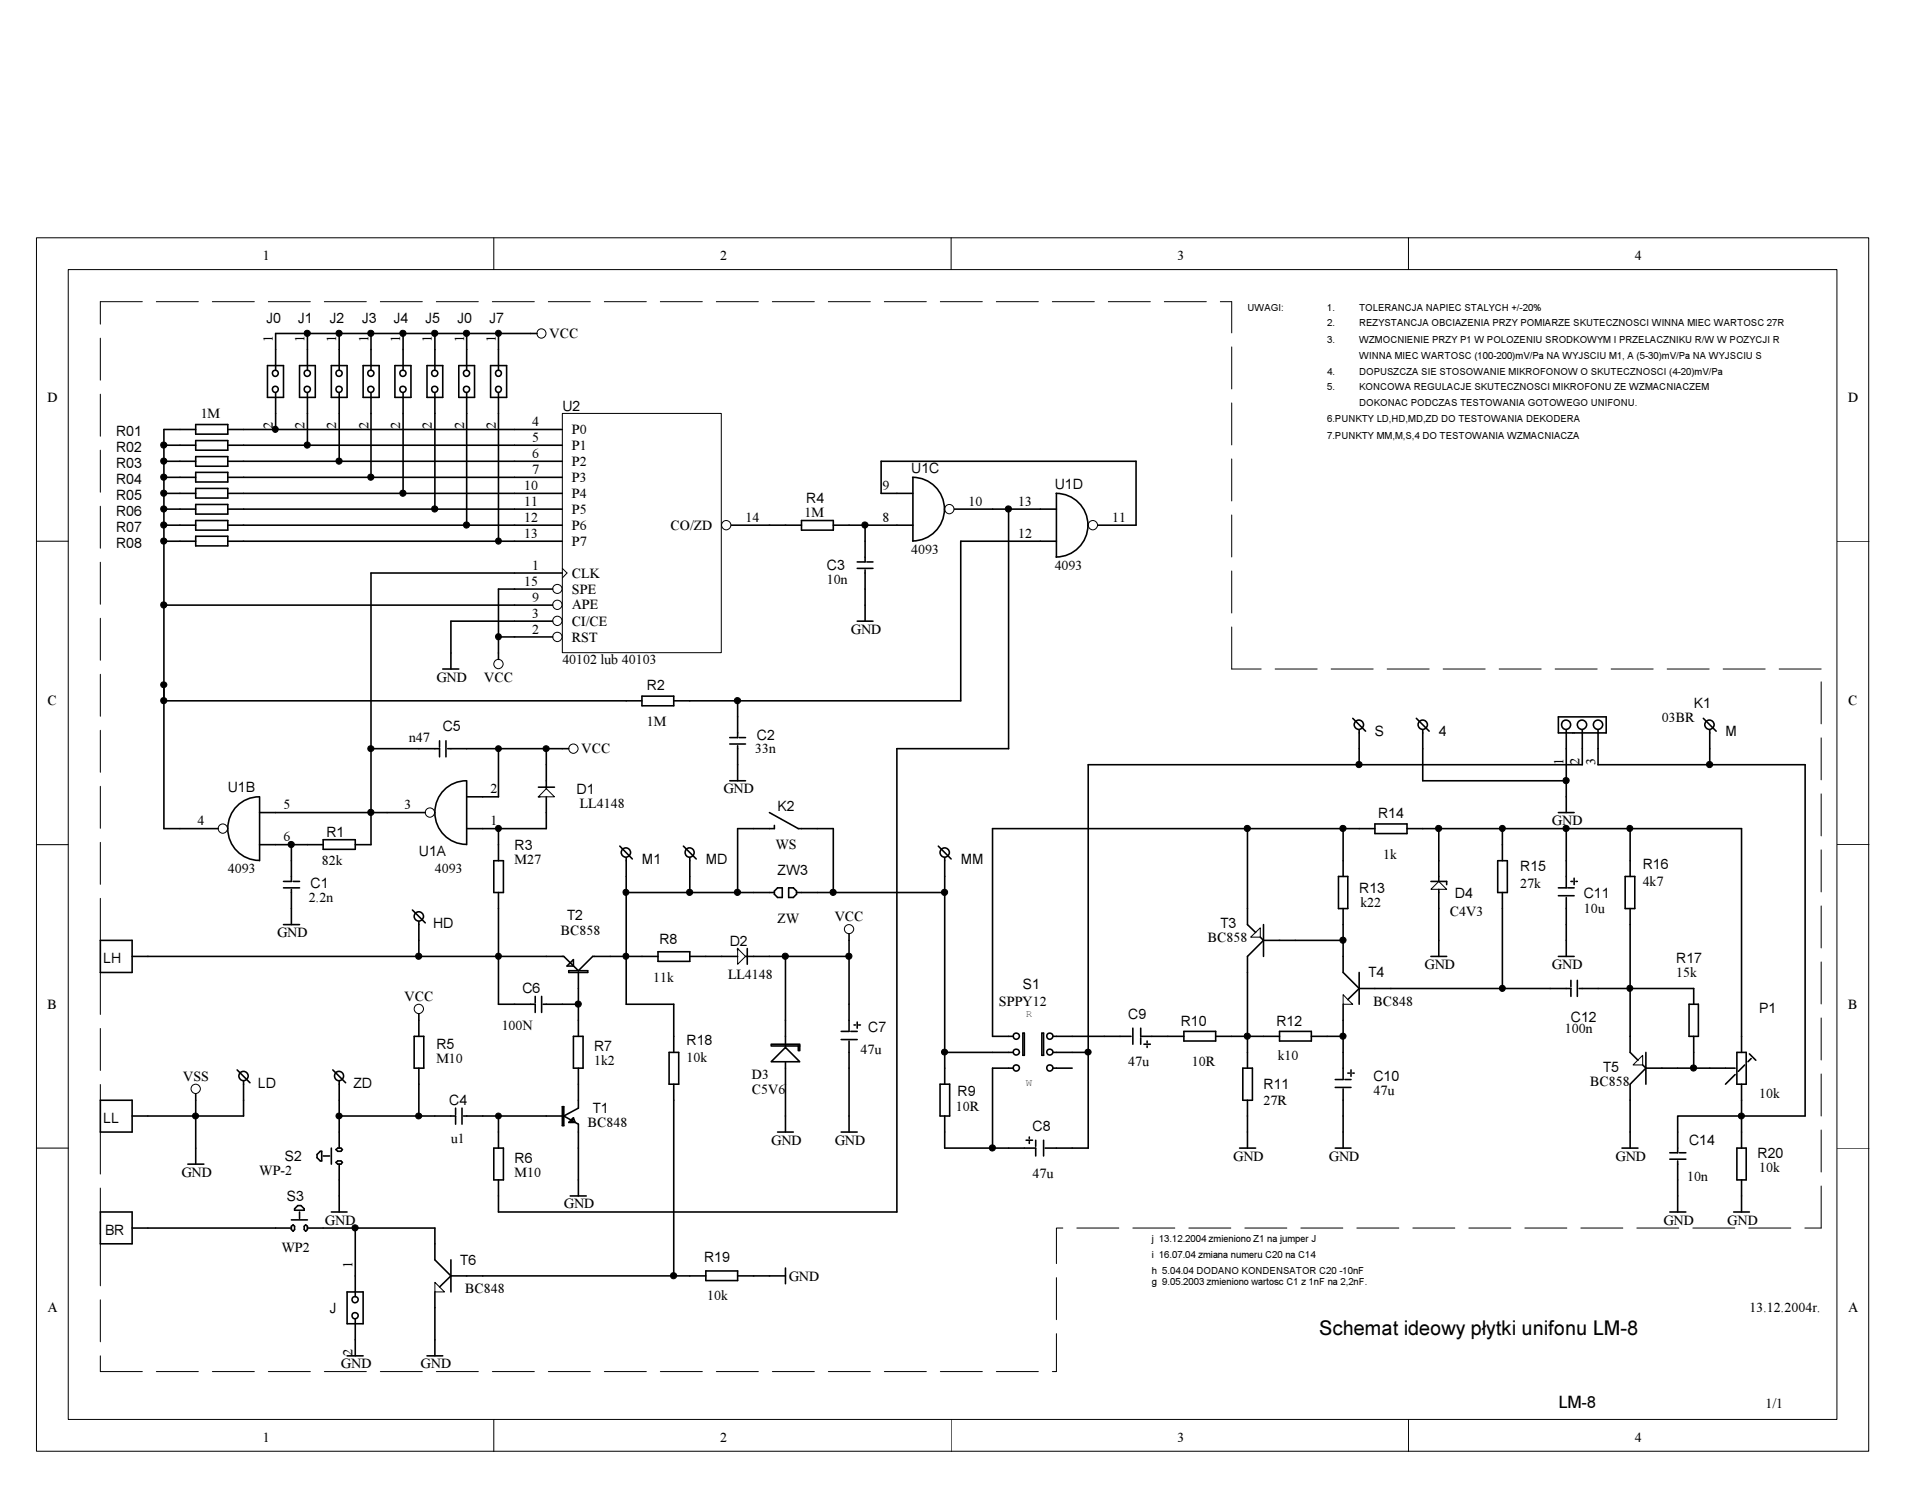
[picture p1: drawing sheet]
<svg xmlns="http://www.w3.org/2000/svg" width="279mm" height="216mm" viewBox="0 0 279 216" stroke-linecap="round" stroke-linejoin="round" font-family="sans-serif">
<g fill="none" stroke="#000" stroke-width=".15">
<path d="M5.3 34.5h265.9v176.1h-265.9zM9.9 39.1h256.7v166.9h-256.7zM71.7 34.5v4.6M138 34.5v4.6M204.4 34.5v4.6M5.3 78.5h4.6M266.7 78.5h4.6M5.3 122.6h4.6M266.7 122.6h4.6M5.3 166.6h4.6M266.7 166.6h4.6M71.7 206v4.6"/>
<path d="M138 206v4.6M204.4 206v4.6"/>
<circle cx="44.6" cy="48.4" r=".45"/>
<circle cx="49.2" cy="48.4" r=".45"/>
<circle cx="53.8" cy="48.4" r=".45"/>
<circle cx="58.5" cy="48.4" r=".45"/>
<circle cx="63.1" cy="48.4" r=".45"/>
<circle cx="67.7" cy="48.4" r=".45"/>
<circle cx="72.3" cy="48.4" r=".44"/>
<circle cx="23.8" cy="69.2" r=".45"/>
<circle cx="23.8" cy="66.9" r=".45"/>
<circle cx="23.8" cy="76.2" r=".45"/>
<circle cx="23.8" cy="64.6" r=".45"/>
<circle cx="23.8" cy="71.6" r=".45"/>
<circle cx="23.8" cy="78.5" r=".45"/>
<circle cx="23.8" cy="73.8" r=".45"/>
<circle cx="39.9" cy="62.3" r=".44"/>
<circle cx="44.6" cy="64.6" r=".45"/>
<circle cx="49.2" cy="66.9" r=".45"/>
<circle cx="53.8" cy="69.2" r=".45"/>
<circle cx="58.5" cy="71.6" r=".45"/>
<circle cx="63.1" cy="73.8" r=".45"/>
<circle cx="67.7" cy="76.2" r=".45"/>
<circle cx="72.3" cy="78.5" r=".44"/>
<circle cx="125.5" cy="76.2" r=".45"/>
<circle cx="146.4" cy="73.8" r=".45"/>
<circle cx="23.8" cy="87.8" r=".45"/>
<circle cx="72.3" cy="92.4" r=".44"/>
<circle cx="23.8" cy="101.7" r=".45"/>
<circle cx="53.8" cy="117.9" r=".45"/>
<circle cx="53.8" cy="108.6" r=".44"/>
<circle cx="72.3" cy="108.6" r=".43"/>
<circle cx="79.3" cy="108.6" r=".44"/>
<circle cx="107" cy="101.7" r=".45"/>
<circle cx="197.2" cy="110.9" r=".45"/>
<circle cx="227.3" cy="113.3" r=".45"/>
<circle cx="248.1" cy="110.9" r=".45"/>
<circle cx="42.3" cy="122.5" r=".45"/>
<circle cx="60.8" cy="138.7" r=".45"/>
<circle cx="72.3" cy="138.7" r=".44"/>
<circle cx="72.3" cy="120.2" r=".44"/>
<circle cx="90.8" cy="138.7" r=".44"/>
<circle cx="90.8" cy="129.5" r=".44"/>
<circle cx="100.1" cy="129.5" r=".45"/>
<circle cx="107" cy="129.5" r=".45"/>
<circle cx="114" cy="138.7" r=".45"/>
<circle cx="120.9" cy="129.5" r=".45"/>
<circle cx="123.2" cy="138.7" r=".45"/>
<circle cx="137.1" cy="129.5" r=".45"/>
<circle cx="181" cy="120.2" r=".45"/>
<circle cx="194.9" cy="136.4" r=".45"/>
<circle cx="194.9" cy="120.2" r=".45"/>
<circle cx="208.8" cy="120.2" r=".45"/>
<circle cx="218" cy="120.2" r=".44"/>
<circle cx="227.3" cy="120.2" r=".45"/>
<circle cx="236.5" cy="120.2" r=".44"/>
<circle cx="83.9" cy="145.7" r=".45"/>
<circle cx="137.1" cy="152.6" r=".44"/>
<circle cx="157.9" cy="152.6" r=".44"/>
<circle cx="181" cy="150.3" r=".45"/>
<circle cx="194.9" cy="150.3" r=".45"/>
<circle cx="218" cy="143.4" r=".44"/>
<circle cx="236.5" cy="143.4" r=".44"/>
<circle cx="245.8" cy="155" r=".45"/>
<circle cx="28.4" cy="161.9" r=".44"/>
<circle cx="51.5" cy="178.2" r=".45"/>
<circle cx="72.3" cy="161.9" r=".43"/>
<circle cx="144" cy="166.6" r=".45"/>
<circle cx="252.8" cy="161.9" r=".44"/>
<circle cx="97.8" cy="185.1" r=".45"/>
</g>
<g fill="none" stroke="#000" stroke-width=".23">
<path d="M40 60v2.3M44.6 48.4v2.3M44.6 60v4.6M49.2 48.4v2.3M49.2 60v6.9M53.8 48.4v2.3M53.8 60v9.3M58.5 48.4v2.3M58.5 60v11.6M63.1 48.4v2.3M63.1 60v13.9M67.7 48.4v2.3"/>
<path d="M67.7 60v16.2M72.3 48.4v2.3M72.3 60v18.5M77 48.4h-37v2.3M23.8 64.6h2.3M23.8 66.9h2.3M23.8 69.3h2.3M23.8 71.6h2.3M23.8 73.9h2.3M23.8 76.2h2.3M23.8 78.5h2.3M28.4 62.3h-4.6v57.9h2.3"/>
<path d="M28.4 61.6h4.7v1.4h-4.7zM33.1 62.3h41.6M35.3 64.6h39.4M35.3 66.9h39.4M35.3 69.3h39.4M35.3 71.6h39.4M35.3 73.9h39.4M35.3 76.2h39.4M35.3 78.5h39.4M111.7 76.2h4.6M116.3 75.5h4.6v1.4h-4.6zM120.9 76.2h9.3"/>
<path d="M125.6 76.2v2.3M130.2 71.6h-2.3v-4.7h37v9.3M144.1 73.9h6.9M146.4 73.9v34.7h-16.2v67.3h-57.9v-4.7M151 78.5h-11.6v23.2h-41.6M23.8 87.8h50.9M72.3 92.4h2.4M74.7 83.1h-20.9v39.5h-2.2M74.7 85.5h-2.4v9.2M74.7 90.1h-9.3v4.6M125.6 85.5v2.3M23.8 101.7h69.4"/>
<path d="M40 117.9h16.2M53.8 108.6h10v1.2M63.8 107.5v.9M64.7 107.5v2.3M65 108.6h16.6M72.3 108.6v7h-2.2M79.3 117.9v2.3h-9.2M79.3 108.6v2.4M93.2 101h4.6v1.4h-4.6zM107.1 101.7v2.3M197.3 108.6v2.4M206.5 108.6v4.7h20.8"/>
<path d="M226.2 104h6.9v2.3h-6.9zM227.3 105.9v9.7M229.7 105.9v5.1h-71.8v55.6h-2.3M231.9 105.9v5.1h30.1v50.9h-9.2M248.2 108.6v2.4M21.5 138.8h57.8M40 122.6h6.9M42.3 122.6v2.3M46.9 121.8h4.7v1.4h-4.7zM60.8 136.4v2.4M71.7 124.9h1.4v4.6h-1.4zM72.3 138.8v6.9h5.4v1.2"/>
<path d="M72.3 120.2v4.7M72.3 129.5v2.3M88.6 138.8h6.9M90.9 129.5h21.5M90.9 127.2v18.5h6.9v4.7M95.5 138.1h4.6v1.4h-4.6zM100.1 138.8h4.6M100.1 127.2v2.3M109.4 120.2h-2.3v9.3M111.7 138.8h11.5M112.4 129.3l.5-.5h.6v1.4h-.6l-.5-.4zM114 138.8v9.2"/>
<path d="M114.5 128.8h.6l.5 .5v.5l-.5 .4h-.6zM115.6 129.5h21.5M118.6 120.2h2.3v9.3M123.2 136.4v13.2h-1.1M136.2 122.8l1.8 1.8M137.1 124.4v30.6M181.1 120.2v11.6M188 136.4h6.9M194.9 120.2v4.7M194.9 134.2v4.6M197.3 120.2h-53.2v30.2M206.5 120.2h46.3v30.2"/>
<path d="M208.8 120.2v4.7M208.8 131.8v4.6M218.1 120.2v2.4M218.1 131.8v11.6M227.3 120.2v4.7M227.3 134.2v2.2M236.6 120.2v4.7M236.6 134.2v16.2M28.4 159.6v7M35.3 159.6v2.3h-13.8M49.2 159.6v7M60.1 150.4h1.4v4.6h-1.4z"/>
<path d="M60.8 148v2.4M60.8 155v6.9M77.7 144.6v.9M78.6 144.6v2.3M78.8 145.7h5.1M83.2 150.4h1.4v4.6h-1.4zM83.9 143.4v7M83.9 155v2.3M97.8 159.6v25.5M114 157.3v4.6M122.1 150.8h2.3M123.2 151v10.9"/>
<path d="M123.5 149.6h.9M124 148.7h.2M124.4 148.3v.9M124.6 148.7h.3M137.1 152.7h7M144.1 155v11.6M155.6 150.4h4.7M155.6 152.7h2.3M178.8 150.4h4.6M181.1 141.1v11.6M192.6 150.4h2.3M194.9 148v4.7"/>
<path d="M201.9 143.4h23.1M231.9 143.4h13.9M236.6 159.6v4.7M243.5 155h4.7M245.8 152.7v2.3M252.8 159.6v4.7M21.5 178.2h18.5M46 167.5l.5-.5h.2v1.4h-.2l-.5-.4zM46.9 178.2h16.2v2.3M46.9 167.7h.9M48.1 166.6v2.3M48.8 166.8l.2-.2h.5l.2 .2-.2 .2h-.5z"/>
<path d="M48.8 168.7l.2-.3h.5l.2 .3-.2 .2h-.5zM49.2 161.9h16.9v1.2M49.2 168.9v4.6M66.1 160.8v.9M67.1 160.8v2.3M67.3 161.9h12M71.7 166.6h1.4v4.6h-1.4zM72.3 161.9v4.7M83.9 166.6v4.6M137.1 164.3v2.3h9.3M181.1 161.9v2.4M194.9 161.9v2.4"/>
<path d="M63.1 189.7v4.7M70.1 185.1h30M109.4 185.1h2.3"/>
<circle cx="227.3" cy="105.1" r=".67"/>
<circle cx="229.6" cy="105.2" r=".68"/>
<circle cx="231.9" cy="105.2" r=".68"/>
<circle cx="137.1" cy="123.7" r=".68"/>
</g>
<g fill="#000">
<circle cx="44.6" cy="48.4" r=".45"/>
<circle cx="49.2" cy="48.4" r=".45"/>
<circle cx="53.8" cy="48.4" r=".45"/>
<circle cx="58.5" cy="48.4" r=".45"/>
<circle cx="63.1" cy="48.4" r=".45"/>
<circle cx="67.7" cy="48.4" r=".45"/>
<circle cx="72.3" cy="48.4" r=".44"/>
<circle cx="23.8" cy="69.2" r=".45"/>
<circle cx="23.8" cy="66.9" r=".45"/>
<circle cx="23.8" cy="76.2" r=".45"/>
<circle cx="23.8" cy="64.6" r=".45"/>
<circle cx="23.8" cy="71.6" r=".45"/>
<circle cx="23.8" cy="78.5" r=".45"/>
<circle cx="23.8" cy="73.8" r=".45"/>
<circle cx="39.9" cy="62.3" r=".44"/>
<circle cx="44.6" cy="64.6" r=".45"/>
<circle cx="49.2" cy="66.9" r=".45"/>
<circle cx="53.8" cy="69.2" r=".45"/>
<circle cx="58.5" cy="71.6" r=".45"/>
<circle cx="63.1" cy="73.8" r=".45"/>
<circle cx="67.7" cy="76.2" r=".45"/>
<circle cx="72.3" cy="78.5" r=".44"/>
<circle cx="125.5" cy="76.2" r=".45"/>
<circle cx="146.4" cy="73.8" r=".45"/>
<circle cx="23.8" cy="87.8" r=".45"/>
<circle cx="72.3" cy="92.4" r=".44"/>
<circle cx="23.8" cy="101.7" r=".45"/>
<circle cx="53.8" cy="117.9" r=".45"/>
<circle cx="53.8" cy="108.6" r=".44"/>
<circle cx="72.3" cy="108.6" r=".43"/>
<circle cx="79.3" cy="108.6" r=".44"/>
<circle cx="107" cy="101.7" r=".45"/>
<circle cx="197.2" cy="110.9" r=".45"/>
<circle cx="227.3" cy="113.3" r=".45"/>
<circle cx="248.1" cy="110.9" r=".45"/>
<circle cx="42.3" cy="122.5" r=".45"/>
<circle cx="60.8" cy="138.7" r=".45"/>
<circle cx="72.3" cy="138.7" r=".44"/>
<circle cx="72.3" cy="120.2" r=".44"/>
<circle cx="90.8" cy="138.7" r=".44"/>
<circle cx="90.8" cy="129.5" r=".44"/>
<circle cx="100.1" cy="129.5" r=".45"/>
<circle cx="107" cy="129.5" r=".45"/>
<circle cx="114" cy="138.7" r=".45"/>
<circle cx="120.9" cy="129.5" r=".45"/>
<circle cx="123.2" cy="138.7" r=".45"/>
<circle cx="137.1" cy="129.5" r=".45"/>
<circle cx="181" cy="120.2" r=".45"/>
<circle cx="194.9" cy="136.4" r=".45"/>
<circle cx="194.9" cy="120.2" r=".45"/>
<circle cx="208.8" cy="120.2" r=".45"/>
<circle cx="218" cy="120.2" r=".44"/>
<circle cx="227.3" cy="120.2" r=".45"/>
<circle cx="236.5" cy="120.2" r=".44"/>
<circle cx="83.9" cy="145.7" r=".45"/>
<circle cx="137.1" cy="152.6" r=".44"/>
<circle cx="157.9" cy="152.6" r=".44"/>
<circle cx="181" cy="150.3" r=".45"/>
<circle cx="194.9" cy="150.3" r=".45"/>
<circle cx="218" cy="143.4" r=".44"/>
<circle cx="236.5" cy="143.4" r=".44"/>
<circle cx="245.8" cy="155" r=".45"/>
<circle cx="28.4" cy="161.9" r=".44"/>
<circle cx="51.5" cy="178.2" r=".45"/>
<circle cx="72.3" cy="161.9" r=".43"/>
<circle cx="144" cy="166.6" r=".45"/>
<circle cx="252.8" cy="161.9" r=".44"/>
<circle cx="97.8" cy="185.1" r=".45"/>
</g>
<path d="M181.5 136l1.4-1.4v1.4z" fill="#fff"/>
<path d="M181.5 136l1.4-1.4v1.4z" fill="none" stroke="#000" stroke-width=".15"/>
<path d="M181.1 131.8v2.4l1.1 1.1M182.9 136l.5 .4M183.4 134.2v4.6M183.4 136.4l-2.3 2.4v2.3M183.4 136.4h4.6" fill="none" stroke="#000" stroke-width=".23"/>
<path d="M194.9 144.3l1.4 1.4h-1.4z" fill-rule="evenodd" fill="#fff"/>
<path d="M194.9 144.3l1.4 1.4h-1.4z" fill="none" stroke="#000" stroke-width=".15"/>
<path d="M194.9 138.8v2.3l2.4 2.3M194.9 145.7v2.3M197.3 143.4l-1.7 1.6M197.3 141.1v4.6M197.3 143.4h4.6" fill="none" stroke="#000" stroke-width=".23"/>
<path d="M237 154.5l1.4-1.4v1.4z" fill="#fff"/>
<path d="M237 154.5l1.4-1.4v1.4z" fill="none" stroke="#000" stroke-width=".15"/>
<g fill="none" stroke="#000" stroke-width=".23">
<path d="M26.1 64.6h2.3M26.1 66.9h2.3M26.1 69.3h2.3M26.1 71.6h2.3M26.1 78.5h2.3M26.1 73.9h2.3M26.1 76.2h2.3M28.4 63.9h4.7v1.4h-4.7zM28.4 66.3h4.7v1.3h-4.7zM28.4 68.5h4.7v1.4h-4.7zM28.4 70.9h4.7v1.4h-4.7zM28.4 73.2h4.7v1.4h-4.7z"/>
<path d="M28.4 75.5h4.7v1.4h-4.7zM28.4 77.8h4.7v1.4h-4.7zM33.1 64.6h2.2M33.1 66.9h2.2M33.1 69.3h2.2M33.1 71.6h2.2M33.1 78.5h2.2M33.1 73.9h2.2M33.1 76.2h2.2M199.6 119.5h4.6v1.4h-4.6zM194.3 127.2h1.3v4.6h-1.3zM194.9 124.9v2.3"/>
<path d="M194.9 131.8v2.4M197.3 120.2h2.3M204.2 120.2h2.3M217.4 124.9h1.4v4.6h-1.4zM218.1 122.6v2.3M218.1 129.5v2.3M226.2 130h2.3M227.3 124.9v3.9h-1.1M227.3 130.2v4M227.5 128.8h1M228 127.9h.3M228.5 127.4v1"/>
<path d="M228.7 127.9h.2M235.9 127.2h1.4v4.6h-1.4zM236.6 124.9v2.3M236.6 131.8v2.4M136.4 157.3h1.4v4.6h-1.4zM137.1 155v2.3M160.3 150.4h3.9M164.4 149.2v2.3M165.6 149.2v1.2h6.2M165.6 150.6v.9M166 151.5h1M166.5 151v.3"/>
<path d="M166.5 151.8v.2M171.8 149.6h4.6v1.4h-4.6zM176.4 150.4h2.4M180.4 155h1.4v4.6h-1.4zM181.1 152.7v2.3M181.1 159.6v2.3M183.4 150.4h2.3M185.7 149.6h4.6v1.4h-4.6zM190.3 150.4h2.3M193.8 157.8h2.3M194.9 152.7v3.9h-1.1M194.9 158v3.9"/>
<path d="M195.2 156.6h.9M195.6 155.7h.3M196.1 155.2v1M196.3 155.7h.3M236.6 150.4v2.3l1.1 1.1M238.4 154.5l.5 .5M238.9 152.7v4.6M238.9 155l-2.3 2.3v2.3M238.9 155h4.6M137.1 161.9v2.4M242.4 168.2h2.3M243.5 164.3v3h-1.1"/>
<path d="M243.5 168.4v2.8M243.8 167.3h.9"/>
</g>
<circle cx="152.4" cy="155" r=".45" fill="#fff"/>
<circle cx="152.4" cy="155" r=".45" fill="none" stroke="#000" stroke-width=".23"/>
<circle cx="152.4" cy="152.6" r=".44" fill="#fff"/>
<circle cx="152.4" cy="152.6" r=".44" fill="none" stroke="#000" stroke-width=".23"/>
<circle cx="152.4" cy="150.3" r=".45" fill="#fff"/>
<circle cx="152.4" cy="150.3" r=".45" fill="none" stroke="#000" stroke-width=".23"/>
<circle cx="147.5" cy="150.3" r=".45" fill="#fff"/>
<circle cx="147.5" cy="150.3" r=".45" fill="none" stroke="#000" stroke-width=".23"/>
<circle cx="147.5" cy="152.6" r=".44" fill="#fff"/>
<circle cx="147.5" cy="152.6" r=".44" fill="none" stroke="#000" stroke-width=".23"/>
<circle cx="147.5" cy="155" r=".45" fill="#fff"/>
<g fill="none" stroke="#000" stroke-width=".23">
<path d="M144.1 152.7h3M144.1 150.4h3M144.1 155h3M148.5 149.9h.2v3.2h-.2zM151.2 149.9h.3v3.2h-.3zM152.9 152.7h2.7M152.9 150.4h2.7M152.9 155h2.7M146.4 166.6h3.9v1.1M148.9 165.4h1M149.4 165v.2M149.4 165.7v.2"/>
<path d="M150.3 165.4v.9M151.5 165.4v2.3M151.7 166.6h3.9"/>
<circle cx="147.5" cy="155" r=".45"/>
</g>
<path d="M208.8 127.9l1.2 1.1h-2.3z" fill="#fff"/>
<path d="M208.8 127.9l1.2 1.1h-2.3z" fill="none" stroke="#000" stroke-width=".15"/>
<g fill="none" stroke="#000" stroke-width=".23">
<path d="M14.6 136.4h4.6v4.7h-4.6zM19.2 138.8h2.3M207.7 127.9h2.3v.5M208.8 124.9v3M208.8 129v2.8M14.6 159.6h4.6v4.7h-4.6zM97.1 152.7h1.4v4.6h-1.4zM97.8 150.4v2.3M97.8 157.3v2.3M225 143.4h3v1.2M228 142.2v1M228.9 142.2v2.4"/>
<path d="M229.2 143.4h2.7M245.2 145.7h1.3v4.7h-1.3zM245.8 143.4v2.3M245.8 150.4v2.3M248.2 155h3.6M251.8 155.9l-1.4 1.4M252.1 152.7h1.3v4.6h-1.3zM252.8 150.4v2.3M252.8 157.3v2.3M253.2 154.5l-.9 .9M253.9 152.9l.9 .9M254.2 153.6l-.5 .5"/>
<path d="M19.2 161.9h2.3"/>
</g>
<path d="M63.1 186.1l1.4 1.4h-1.4z" fill-rule="evenodd" fill="#fff"/>
<path d="M63.1 186.1l1.4 1.4h-1.4z" fill="none" stroke="#000" stroke-width=".15"/>
<g fill="none" stroke="#000" stroke-width=".23">
<path d="M111.7 117.9l4.2 2.3h2.7M112.4 119.8v.4h-3M90 122.8l1.8 1.8M90.9 124.4v2.8M48.3 155.2l1.9 1.9M49.2 156.8v2.8M14.6 175.9h4.6v4.6h-4.6zM19.2 178.2h2.3M40 178.2h2.3M42.3 177h2.3M42.3 177.9l.2-.2 .3 .2v.5l-.3 .2-.2-.2zM42.8 175.4l.4-.5h.5l.5 .5v.2h-1.4z"/>
<path d="M43.5 175.9v.9M44.2 177.9l.2-.2 .2 .2v.5l-.2 .2-.2-.2zM44.6 178.2h2.3M63.1 180.5v2.3l2.3 2.3M63.1 187.5v2.2M65.4 185.1l-1.6 1.6M65.4 182.8v4.7M65.4 185.1h4.7M100.1 185.1h2.3M102.4 184.4h4.7v1.4h-4.7zM107.1 185.1h2.3"/>
<circle cx="90.8" cy="123.7" r=".68"/>
<circle cx="49.2" cy="156.1" r=".67"/>
</g>
<path d="M107.1 137.6l1.1 1.2-1.1 1.1z" fill="#fff"/>
<path d="M107.1 137.6l1.1 1.2-1.1 1.1z" fill="none" stroke="#000" stroke-width=".15"/>
<path d="M104.7 138.8h2.4M107.1 137.6v.2M108.2 138.8h3.5M108.5 137.6v2.3" fill="none" stroke="#000" stroke-width=".23"/>
<path d="M79.3 114.4l1.2 1.2h-2.4z" fill="#fff"/>
<path d="M79.3 114.4l1.2 1.2h-2.4z" fill="none" stroke="#000" stroke-width=".15"/>
<path d="M78.1 115.6h.3M78.1 114.2h2.4M79.3 111v3.4M79.3 115.6v2.3" fill="none" stroke="#000" stroke-width=".23"/>
<circle cx="39.9" cy="56.5" r=".44" fill="#fff"/>
<circle cx="39.9" cy="56.5" r=".44" fill="none" stroke="#000" stroke-width=".23"/>
<circle cx="39.9" cy="54.2" r=".44" fill="#fff"/>
<g fill="none" stroke="#000" stroke-width=".23">
<path d="M38.8 53h2.3v4.7h-2.3zM40 50.7v3M40 57v3M105.9 108h2.3M107.1 104v3h-1.2M107.1 108.2v2.8M107.3 107h.9M41.1 128.8h2.4M42.3 124.9v3h-1.2M42.3 129v2.8M42.5 127.9h1"/>
<circle cx="39.9" cy="54.2" r=".44"/>
</g>
<circle cx="44.6" cy="56.5" r=".45" fill="#fff"/>
<circle cx="44.6" cy="56.5" r=".45" fill="none" stroke="#000" stroke-width=".23"/>
<circle cx="44.6" cy="54.2" r=".45" fill="#fff"/>
<g fill="none" stroke="#000" stroke-width=".23">
<path d="M43.5 53h2.3v4.7h-2.3zM44.6 50.7v3M44.6 57v3M125.6 78.5v3h-1.2M124.4 82.5h2.3M125.6 82.7v2.8M125.8 81.5h.9"/>
<circle cx="44.6" cy="54.2" r=".45"/>
</g>
<circle cx="49.2" cy="56.5" r=".45" fill="#fff"/>
<circle cx="49.2" cy="56.5" r=".45" fill="none" stroke="#000" stroke-width=".23"/>
<circle cx="49.2" cy="54.2" r=".45" fill="#fff"/>
<g fill="none" stroke="#000" stroke-width=".23">
<path d="M48.1 53h2.3v4.7h-2.3zM49.2 50.7v3M49.2 57v3"/>
<circle cx="49.2" cy="54.2" r=".45"/>
</g>
<circle cx="53.8" cy="56.5" r=".45" fill="#fff"/>
<circle cx="53.8" cy="56.5" r=".45" fill="none" stroke="#000" stroke-width=".23"/>
<circle cx="53.8" cy="54.2" r=".45" fill="#fff"/>
<g fill="none" stroke="#000" stroke-width=".23">
<path d="M52.7 53h2.3v4.7h-2.3zM53.8 50.7v3M53.8 57v3M252.1 166.6h1.3v4.6h-1.3zM252.8 164.3v2.3M252.8 171.2v2.3"/>
<circle cx="53.8" cy="54.2" r=".45"/>
</g>
<circle cx="58.5" cy="56.5" r=".45" fill="#fff"/>
<circle cx="58.5" cy="56.5" r=".45" fill="none" stroke="#000" stroke-width=".23"/>
<circle cx="58.5" cy="54.2" r=".45" fill="#fff"/>
<g fill="none" stroke="#000" stroke-width=".23">
<path d="M57.3 53h2.3v4.7h-2.3zM58.5 50.7v3M58.5 57v3"/>
<circle cx="58.5" cy="54.2" r=".45"/>
</g>
<circle cx="63.1" cy="56.5" r=".45" fill="#fff"/>
<circle cx="63.1" cy="56.5" r=".45" fill="none" stroke="#000" stroke-width=".23"/>
<circle cx="63.1" cy="54.2" r=".45" fill="#fff"/>
<g fill="none" stroke="#000" stroke-width=".23">
<path d="M62 53h2.3v4.7h-2.3zM63.1 50.7v3M63.1 57v3"/>
<circle cx="63.1" cy="54.2" r=".45"/>
</g>
<circle cx="67.7" cy="56.5" r=".45" fill="#fff"/>
<circle cx="67.7" cy="56.5" r=".45" fill="none" stroke="#000" stroke-width=".23"/>
<circle cx="67.7" cy="54.2" r=".45" fill="#fff"/>
<g fill="none" stroke="#000" stroke-width=".23">
<path d="M66.6 53h2.3v4.7h-2.3zM67.7 50.7v3M67.7 57v3M79.3 138.8h2.5l2.1 2 2.1-2h2.6M82.3 140.2l.9-1v1zM82.6 140.8h2.7v.3h-2.7zM83.9 141.1v2.3"/>
<circle cx="67.7" cy="54.2" r=".45"/>
</g>
<circle cx="72.3" cy="56.5" r=".44" fill="#fff"/>
<circle cx="72.3" cy="56.5" r=".44" fill="none" stroke="#000" stroke-width=".23"/>
<circle cx="72.3" cy="54.2" r=".44" fill="#fff"/>
<g fill="none" stroke="#000" stroke-width=".23">
<path d="M71.2 53h2.3v4.7h-2.3zM72.3 50.7v3M72.3 57v3M77 48.4h.9M130.2 76.2h2.3M130.2 71.6h2.3M132.5 69.3a4.6 4.6 0 0 1 4.6 4.6 4.6 4.6 0 0 1-4.6 4.6M132.5 69.3v9.2M138.5 73.9h5.6M151 73.9h2.3M151 78.5h2.3M153.3 71.6a4.6 4.6 0 0 1 4.6 4.6 4.6 4.6 0 0 1-4.6 4.6"/>
<path d="M153.3 71.6v9.3M159.3 76.2h5.6M64.3 97.1h2.3M65.4 94.7v2.4M72.3 94.7v1M124.4 90.1h2.3M125.6 87.8v2.3M37.6 115.6a4.6 4.6 0 0 0-4.5 4.6 4.6 4.6 0 0 0 4.5 4.6M37.7 117.9h2.3M37.7 115.6v9.3M56.2 117.9h5.5M67.7 113.3a4.6 4.6 0 0 0-4.6 4.6 4.6 4.6 0 0 0 4.6 4.6"/>
<path d="M67.7 115.6h2.4M67.7 113.3v9.3M81.6 108.6h1M105.9 113.3h2.3M107.1 111v2.3M196.3 104.2l1.9 1.9M197.3 105.9v2.7M205.6 104.2l1.8 1.9M206.5 105.9v2.7M226.2 117.9h2.3M227.3 115.6v2.3M247.2 104.2l1.9 1.9"/>
<path d="M248.2 105.9v2.7M26.1 120.2h5.6M37.7 122.6h2.3M41.1 134.2h2.4M42.3 131.8v2.4M59.9 132l1.8 1.9M60.8 133.7v2.7M67.7 120.2h2.4M99.2 122.8l1.9 1.8M100.1 124.4v2.8M123.2 135.5v.9M207.7 138.8h2.3"/>
<path d="M208.8 136.4v2.4M226.2 138.8h2.3M227.3 136.4v2.4M28.4 158.7v.9M34.4 155.2l1.9 1.9M35.3 156.8v2.8M60.8 147.1v.9M83.9 157.3v3.5l-2.1 1.1 2.1 1.2v3.5M27.3 168.9h2.3M28.4 166.6v2.3M48.1 175.9h2.3M49.2 173.5v2.4"/>
<path d="M79.3 161.9h2.3M81.6 160.6h.2v2.7h-.2zM82.8 173.5h2.3M83 162.4v.5M83.2 162.2l.3 .7h-.9zM83.2 162.4l-.4 .5M83.9 171.2v2.3M112.9 164.3h2.2M114 161.9v2.4M122.1 164.3h2.3M123.2 161.9v2.4M179.9 166.6h2.3"/>
<path d="M181.1 164.3v2.3M193.8 166.6h2.3M194.9 164.3v2.3M235.4 166.6h2.3M236.6 164.3v2.3M242.4 175.9h2.3M243.5 173.5v2.4M251.6 175.9h2.3M252.8 173.5v2.4M50.4 196.7h2.3M51.6 194.4v2.3M62 196.7h2.3"/>
<path d="M63.1 194.4v2.3M111.7 185.1h2.3M114 184v2.3"/>
<circle cx="72.3" cy="54.2" r=".44"/>
<circle cx="197.2" cy="105.2" r=".68"/>
<circle cx="206.5" cy="105.2" r=".68"/>
<circle cx="248.1" cy="105.2" r=".68"/>
<circle cx="60.8" cy="133" r=".68"/>
<circle cx="100.1" cy="123.7" r=".67"/>
<circle cx="35.4" cy="156.1" r=".68"/>
</g>
<g fill="none" stroke="#000" stroke-width=".15">
<circle cx="78.6" cy="48.4" r=".67"/>
<circle cx="137.8" cy="73.9" r=".68"/>
<circle cx="158.6" cy="76.2" r=".68"/>
<circle cx="72.4" cy="96.3" r=".68"/>
<circle cx="62.4" cy="117.9" r=".68"/>
<circle cx="83.2" cy="108.6" r=".68"/>
<circle cx="32.3" cy="120.2" r=".68"/>
<circle cx="123.2" cy="134.8" r=".67"/>
<circle cx="28.4" cy="158" r=".68"/>
<circle cx="60.8" cy="146.4" r=".68"/>
</g>
<path d="M14.6 43.8h164.2M178.8 97.1v-53.3M264.3 97.1h-85.5M14.6 136.4v-92.6M14.6 141.1v18.5M14.6 164.3v11.6M264.3 178.2v-81.1M14.6 180.5v18.5" fill="none" stroke="#000" stroke-width=".15" stroke-dasharray="6.1 2"/>
<path d="M81.7 60h23v34.7h-23z" fill="#fff"/>
<g fill="none" stroke="#000" stroke-width=".15">
<path d="M81.6 60h23.1v34.7h-23.1zM81.6 82.5l.7 .6-.7 .8"/>
<circle cx="105.4" cy="76.2" r=".68"/>
<circle cx="80.9" cy="92.4" r=".68"/>
<circle cx="80.9" cy="90.1" r=".68"/>
<circle cx="80.9" cy="87.8" r=".68"/>
<circle cx="80.9" cy="85.5" r=".67"/>
</g>
<g fill="none" stroke="#000" stroke-width=".23">
<path d="M74.7 62.3h6.9M74.7 64.6h6.9M74.7 66.9h6.9M74.7 69.3h6.9M74.7 71.6h6.9M74.7 73.9h6.9M74.7 76.2h6.9M74.7 78.5h6.9M106.1 76.2h5.6M74.7 83.1h6.9M74.7 85.5h5.5M74.7 87.8h5.5"/>
<path d="M74.7 90.1h5.5M74.7 92.4h5.5M114 148v2.4M114 155v2.3M243.5 171.2v2.3M252.8 161.9h-9.3v2.4"/>
</g>
<path d="M111.9 151.5h4.2v.3h-4.2z" fill-rule="evenodd" fill="#fff"/>
<path d="M111.9 151.5h4.2v.3h-4.2zM114 150.4v4.6M115.9 151.8v.6h.2v-.6" fill="none" stroke="#000" stroke-width=".23"/>
<path d="M114 152l2.1 2.1h-4.2z" fill="#fff"/>
<path d="M72.3 131.8v7M111.9 154.1l2.1-2.1 2.1 2.1z" fill="none" stroke="#000" stroke-width=".23"/>
<path d="M14.6 199h138.7v-20.8h111" fill="none" stroke="#000" stroke-width=".15" stroke-dasharray="6.1 2"/>
<g fill="#000">
<circle cx="23.8" cy="99.4" r=".44"/>
<circle cx="49.2" cy="161.9" r=".44"/>
<circle cx="60.8" cy="161.9" r=".44"/>
</g>
<g fill="none" stroke="#000" stroke-width=".15">
<circle cx="23.8" cy="99.4" r=".44"/>
<circle cx="49.2" cy="161.9" r=".44"/>
<circle cx="60.8" cy="161.9" r=".44"/>
</g>
<circle cx="51.5" cy="190.9" r=".45" fill="#fff"/>
<circle cx="51.5" cy="190.9" r=".45" fill="none" stroke="#000" stroke-width=".23"/>
<circle cx="51.5" cy="188.6" r=".45" fill="#fff"/>
<g fill="none" stroke="#000" stroke-width=".23">
<path d="M51.6 178.2v9.9M50.4 187.5h2.3v4.6h-2.3zM51.6 191.4v3"/>
<circle cx="51.5" cy="188.6" r=".45"/>
</g>
<text font-size="2.9" x="191.5" y="193.8">Schemat ideowy płytki unifonu LM-8</text>
<text font-size="2.5" x="226.2" y="204.3">LM-8</text>
<g font-size="2.1">
<text x="38.1" y="37.7">1</text>
<text x="104.5" y="37.7">2</text>
<text x="170.9" y="37.7">3</text>
<text x="237.3" y="37.7">4</text>
<text x="38.6" y="46.8">J0</text>
<text x="43.2" y="46.8">J1</text>
<text x="47.8" y="46.8">J2</text>
<text x="52.5" y="46.8">J3</text>
<text x="57.1" y="46.8">J4</text>
<text x="61.7" y="46.8">J5</text>
<text x="66.3" y="46.8">J0</text>
<text x="71" y="46.8">J7</text>
<text x="39.6" y="49.6" transform="rotate(-90 39.6 49.6)">1</text>
<text x="44.2" y="49.6" transform="rotate(-90 44.2 49.6)">1</text>
<text x="48.8" y="49.6" transform="rotate(-90 48.8 49.6)">1</text>
<text x="53.5" y="49.6" transform="rotate(-90 53.5 49.6)">1</text>
<text x="58.1" y="49.6" transform="rotate(-90 58.1 49.6)">1</text>
<text x="62.7" y="49.6" transform="rotate(-90 62.7 49.6)">1</text>
<text x="67.4" y="49.6" transform="rotate(-90 67.4 49.6)">1</text>
<text x="72" y="49.6" transform="rotate(-90 72 49.6)">1</text>
<text x="79.8" y="49.1">VCC</text>
<text x="6.9" y="58.3">D</text>
<text x="81.6" y="59.6">U2</text>
<text x="268.3" y="58.3">D</text>
<text x="16.8" y="63.3">R01</text>
<text x="16.8" y="65.6">R02</text>
<text x="29.1" y="60.7">1M</text>
<text x="39.6" y="62.3" transform="rotate(-90 39.6 62.3)">2</text>
<text x="44.2" y="62.3" transform="rotate(-90 44.2 62.3)">2</text>
<text x="48.8" y="62.3" transform="rotate(-90 48.8 62.3)">2</text>
<text x="53.5" y="62.3" transform="rotate(-90 53.5 62.3)">2</text>
<text x="58.1" y="62.3" transform="rotate(-90 58.1 62.3)">2</text>
<text x="62.7" y="62.3" transform="rotate(-90 62.7 62.3)">2</text>
<text x="67.4" y="62.3" transform="rotate(-90 67.4 62.3)">2</text>
<text x="72" y="62.3" transform="rotate(-90 72 62.3)">2</text>
<text x="77.2" y="61.8">4</text>
<text x="77.2" y="64.1">5</text>
<text x="83" y="63">P0</text>
<text x="83" y="65.3">P1</text>
<text x="16.8" y="67.9">R03</text>
<text x="16.8" y="70.2">R04</text>
<text x="76.1" y="71.1">10</text>
<text x="77.2" y="66.4">6</text>
<text x="77.2" y="68.7">7</text>
<text x="83" y="67.6">P2</text>
<text x="83" y="69.9">P3</text>
<text x="128.1" y="71.1">9</text>
<text x="132.2" y="68.6">U1C</text>
<text x="153.1" y="70.9">U1D</text>
<text x="16.8" y="72.6">R05</text>
<text x="16.8" y="74.8">R06</text>
<text x="16.8" y="77.2">R07</text>
<text x="76.1" y="73.4">11</text>
<text x="76.1" y="75.7">12</text>
<text x="83" y="72.2">P4</text>
<text x="83" y="74.5">P5</text>
<text x="83" y="76.9">P6</text>
<text x="97.3" y="76.9">CO/ZD</text>
<text x="108.2" y="75.7">14</text>
<text x="116.8" y="75">1M</text>
<text x="117" y="73">R4</text>
<text x="128.1" y="75.7">8</text>
<text x="140.6" y="73.4">10</text>
<text x="147.8" y="73.4">13</text>
<text x="161.4" y="75.7">11</text>
<text x="16.8" y="79.5">R08</text>
<text x="76.1" y="78">13</text>
<text x="77.2" y="82.7">1</text>
<text x="83" y="79.2">P7</text>
<text x="83" y="83.8">CLK</text>
<text x="120" y="82.8">C3</text>
<text x="132.2" y="80.3">4093</text>
<text x="147.8" y="78">12</text>
<text x="153.1" y="82.7">4093</text>
<text x="76.1" y="85">15</text>
<text x="77.2" y="87.3">9</text>
<text x="77.2" y="89.6">3</text>
<text x="83" y="86.1">SPE</text>
<text x="83" y="88.4">APE</text>
<text x="120" y="84.8">10n</text>
<text x="77.2" y="91.9">2</text>
<text x="83" y="90.8">CI/CE</text>
<text x="83" y="93.1">RST</text>
<text x="123.5" y="91.9">GND</text>
<text x="63.3" y="98.9">GND</text>
<text x="70.3" y="98.9">VCC</text>
<text x="81.6" y="96.4">40102 lub 40103</text>
<text x="93.9" y="100.1">R2</text>
<text x="6.9" y="102.4">C</text>
<text x="59.4" y="107.7">n47</text>
<text x="64.3" y="106.1">C5</text>
<text x="93.9" y="105.4">1M</text>
<text x="109.9" y="107.3">C2</text>
<text x="199.6" y="106.8">S</text>
<text x="208.8" y="106.8">4</text>
<text x="241.2" y="104.7">03BR</text>
<text x="245.8" y="102.7">K1</text>
<text x="250.4" y="106.8">M</text>
<text x="268.3" y="102.4">C</text>
<text x="84.4" y="109.3">VCC</text>
<text x="109.6" y="109.3">33n</text>
<text x="226.9" y="111" transform="rotate(-90 226.9 111)">1</text>
<text x="229.2" y="111" transform="rotate(-90 229.2 111)">2</text>
<text x="231.6" y="111" transform="rotate(-90 231.6 111)">3</text>
<text x="28.7" y="119.7">4</text>
<text x="33.1" y="114.9">U1B</text>
<text x="41.1" y="117.4">5</text>
<text x="58.7" y="117.4">3</text>
<text x="71.2" y="119.7">1</text>
<text x="71.2" y="115.1">2</text>
<text x="83.7" y="115.2">D1</text>
<text x="84.2" y="117.2">LL4148</text>
<text x="105" y="115.1">GND</text>
<text x="112.9" y="117.7">K2</text>
<text x="200" y="118.7">R14</text>
<text x="225.3" y="119.7">GND</text>
<text x="41.1" y="122">6</text>
<text x="46.7" y="125.5">82k</text>
<text x="47.4" y="121.5">R1</text>
<text x="60.8" y="124.2">U1A</text>
<text x="74.7" y="123.3">R3</text>
<text x="74.7" y="125.3">M27</text>
<text x="93.2" y="125.4">M1</text>
<text x="102.4" y="125.4">MD</text>
<text x="112.6" y="123.2">WS</text>
<text x="139.4" y="125.4">MM</text>
<text x="200.7" y="124.6">1k</text>
<text x="33.1" y="126.7">4093</text>
<text x="44.8" y="130.9">2.2n</text>
<text x="45.1" y="128.9">C1</text>
<text x="63.1" y="126.7">4093</text>
<text x="112.9" y="127">ZW3</text>
<text x="197.3" y="129.5">R13</text>
<text x="197.5" y="131.6">k22</text>
<text x="211.2" y="130.3">D4</text>
<text x="220.6" y="126.3">R15</text>
<text x="220.6" y="128.8">27k</text>
<text x="229.9" y="130.3">C11</text>
<text x="238.4" y="126.1">R16</text>
<text x="238.4" y="128.5">4k7</text>
<text x="40.2" y="136">GND</text>
<text x="62.9" y="134.7">HD</text>
<text x="81.4" y="135.7">BC858</text>
<text x="82.3" y="133.5">T2</text>
<text x="95.7" y="136.9">R8</text>
<text x="105.9" y="137.2">D2</text>
<text x="112.9" y="133.9">ZW</text>
<text x="121.2" y="133.6">VCC</text>
<text x="175.3" y="136.7">BC858</text>
<text x="177.1" y="134.7">T3</text>
<text x="210.4" y="132.9">C4V3</text>
<text x="229.9" y="132.5">10u</text>
<text x="15" y="139.7">LH</text>
<text x="94.8" y="142.5">11k</text>
<text x="105.7" y="142">LL4148</text>
<text x="148.5" y="143.5">S1</text>
<text x="198.6" y="141.8">T4</text>
<text x="206.8" y="140.6">GND</text>
<text x="225.3" y="140.6">GND</text>
<text x="243.3" y="139.7">R17</text>
<text x="243.3" y="141.7">15k</text>
<text x="6.9" y="146.4">B</text>
<text x="58.7" y="145.2">VCC</text>
<text x="72.8" y="149.4">100N</text>
<text x="75.8" y="144.1">C6</text>
<text x="126" y="149.7">C7</text>
<text x="145" y="145.9">SPPY12</text>
<text x="163.7" y="147.9">C9</text>
<text x="171.4" y="148.8">R10</text>
<text x="185.3" y="148.8">R12</text>
<text x="199.3" y="145.9">BC848</text>
<text x="227.1" y="149.9">100n</text>
<text x="228" y="148.3">C12</text>
<text x="255.3" y="146.9">P1</text>
<text x="268.3" y="146.4">B</text>
<text x="63.3" y="152.3">R5</text>
<text x="63.3" y="154.3">M10</text>
<text x="86.2" y="152.5">R7</text>
<text x="86.2" y="154.5">1k2</text>
<text x="99.7" y="151.6">R18</text>
<text x="99.7" y="154.1">10k</text>
<text x="124.9" y="152.9">47u</text>
<text x="163.7" y="154.7">47u</text>
<text x="173" y="154.7">10R</text>
<text x="185.5" y="153.8">k10</text>
<text x="232.7" y="155.5">T5</text>
<text x="26.6" y="156.8">VSS</text>
<text x="37.4" y="157.8">LD</text>
<text x="51.3" y="157.8">ZD</text>
<text x="65.2" y="160.4">C4</text>
<text x="86" y="161.5">T1</text>
<text x="109.1" y="156.6">D3</text>
<text x="109.1" y="158.7">C5V6</text>
<text x="138.7" y="161.2">10R</text>
<text x="139" y="159">R9</text>
<text x="183.4" y="158.1">R11</text>
<text x="183.4" y="160.3">27R</text>
<text x="199.3" y="156.9">C10</text>
<text x="199.3" y="158.9">47u</text>
<text x="230.8" y="157.5">BC858</text>
<text x="255.3" y="159.3">10k</text>
<text x="15" y="162.9">LL</text>
<text x="65.4" y="165.9">u1</text>
<text x="85.3" y="163.5">BC848</text>
<text x="111.9" y="166.1">GND</text>
<text x="121.2" y="166.1">GND</text>
<text x="149.9" y="164.1">C8</text>
<text x="245.2" y="166.2">C14</text>
<text x="26.3" y="170.7">GND</text>
<text x="37.7" y="170.5">WP-2</text>
<text x="41.4" y="168.5">S2</text>
<text x="74.7" y="168.7">R6</text>
<text x="74.7" y="170.7">M10</text>
<text x="149.9" y="170.9">47u</text>
<text x="179" y="168.4">GND</text>
<text x="192.9" y="168.4">GND</text>
<text x="234.5" y="168.4">GND</text>
<text x="244.9" y="171.4">10n</text>
<text x="255.1" y="168">R20</text>
<text x="255.3" y="170">10k</text>
<text x="15.2" y="179.2">BR</text>
<text x="41.6" y="174.3">S3</text>
<text x="47.2" y="177.7">GND</text>
<text x="81.8" y="175.3">GND</text>
<text x="241.4" y="177.7">GND</text>
<text x="250.7" y="177.7">GND</text>
<text x="40.9" y="181.6">WP2</text>
<text x="51.1" y="184" transform="rotate(-90 51.1 184)">1</text>
<text x="66.8" y="183.6">T6</text>
<text x="102.2" y="183.1">R19</text>
<text x="114.5" y="185.8">GND</text>
<text x="6.9" y="190.4">A</text>
<text x="47.8" y="190.5">J</text>
<text x="67.5" y="187.6">BC848</text>
<text x="102.7" y="188.6">10k</text>
<text x="253.9" y="190.4">13.12.2004r.</text>
<text x="268.3" y="190.4">A</text>
<text x="51.1" y="196.7" transform="rotate(-90 51.1 196.7)">2</text>
<text x="49.5" y="198.5">GND</text>
<text x="61" y="198.5">GND</text>
<text x="38.1" y="209.2">1</text>
<text x="104.5" y="209.2">2</text>
<text x="170.9" y="209.2">3</text>
<text x="237.3" y="209.2">4</text>
<text x="256.2" y="204.3">1/1</text>
</g>
<g font-size="1.5">
<text x="181.1" y="45.1">UWAGI:</text>
<text x="192.6" y="45.1">1.</text>
<text x="192.6" y="47.4">2.</text>
<text x="197.3" y="45.1">TOLERANCJA NAPIEC STALYCH +/-20%</text>
<text x="197.3" y="47.4">REZYSTANCJA OBCIAZENIA PRZY POMIARZE SKUTECZNOSCI WINNA MIEC WARTOSC 27R</text>
<text x="192.6" y="49.7">3.</text>
<text x="197.3" y="49.7">WZMOCNIENIE PRZY P1 W POLOZENIU SRODKOWYM I PRZELACZNIKU R/W W POZYCJI R</text>
<text x="197.3" y="52">WINNA MIEC WARTOSC (100-200)mV/Pa NA WYJSCIU M1, A (5-30)mV/Pa NA WYJSCIU S</text>
<text x="192.6" y="54.4">4.</text>
<text x="192.6" y="56.6">5.</text>
<text x="197.3" y="59">DOKONAC PODCZAS TESTOWANIA GOTOWEGO UNIFONU.</text>
<text x="197.3" y="54.4">DOPUSZCZA SIE STOSOWANIE MIKROFONOW O SKUTECZNOSCI (4-20)mV/Pa</text>
<text x="197.3" y="56.6">KONCOWA REGULACJE SKUTECZNOSCI MIKROFONU ZE WZMACNIACZEM</text>
<text x="192.6" y="61.3">6.PUNKTY LD,HD,MD,ZD DO TESTOWANIA DEKODERA</text>
<text x="192.6" y="63.6">7.PUNKTY MM,M,S,4 DO TESTOWANIA WZMACNIACZA</text>
<text x="167.2" y="184.8">h 5.04.04 DODANO KONDENSATOR C20 -10nF</text>
<text x="167.2" y="182.5">i 16.07.04 zmiana numeru C20 na C14</text>
<text x="167.2" y="180.2">j 13.12.2004 zmieniono Z1 na jumper J</text>
<text x="167.2" y="186.4">g 9.05.2003 zmieniono wartosc C1 z 1nF na 2,2nF.</text>
</g>
<g font-size="1.4">
<text x="148.9" y="147.6">R</text>
<text x="148.9" y="157.6">W</text>
</g>
</svg>
